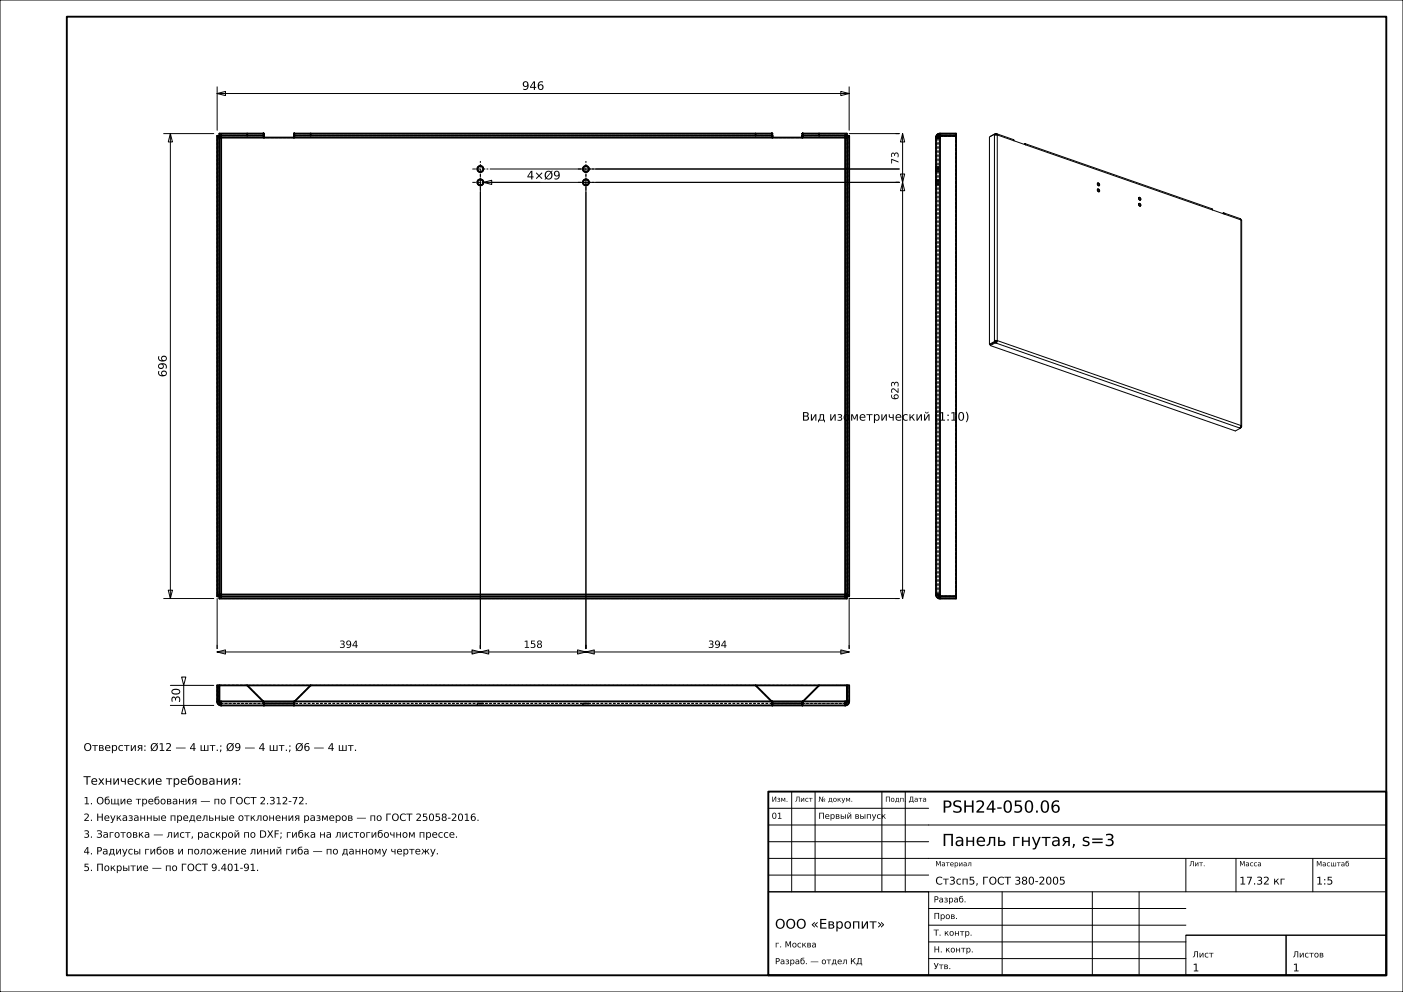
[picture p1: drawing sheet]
<svg xmlns="http://www.w3.org/2000/svg" width="420mm" height="297mm" viewBox="0 0 420 297" stroke-linecap="round" stroke-linejoin="round" font-family="sans-serif">
<g fill="none" stroke="#000" stroke-width=".3">
<path d="M0 0h420v297h-420zM49 40h15M51 40l.6 2.5h-1.2zM51 40v139.2M65 28l2.5-.6v1.2zM65 26v13M65 28h189.2M251.7 27.4l2.5 .6-2.5 .6zM254.2 26v13M254.2 40h15M270.2 40l.6 2.5h-1.2zM270.2 40v139.2"/>
<path d="M298 40l.2 .1M298 40l-1.5 .9M298 40l-.1 .4M143.8 53.5v140.7M144.7 54.6l2.5-.6v1.2zM144.7 54.6h124.5M146.7 50.6h122.5M175.4 53.5v140.7M269.6 52.1h1.2l-.6 2.5zM270.2 54.6l.6 2.5h-1.2zM297.7 40.2v62.1M297.7 40.2l.2 .1"/>
<path d="M297.7 40.2l-1.5 .8v62.1M298 40.3h-.1M298 40.3l.2 .1M298.2 40.1v.2M298.2 40.3h.1M298.3 40.3v.1M298.3 40.4h.2M298.3 40.4h-.6M298.4 40l5 1.8 .1 .4M298.4 40l-.2 .1M298.4 40l.1 .4M298.5 40.4l73 25.4"/>
<path d="M298.5 40.4v61.6M306.8 43l-.1 .3M306.8 43h.1M306.9 43l55.9 19.5 .2 .4M306.9 43l.2 .4M328.5 54.9l.4 .3v.4M328.5 56.7l.4 .3v.4M340.9 59.2v.5l.5 .2M340.9 59.2a.43 .43 0 0 1 .6 .1 .43 .43 0 0 1-.1 .6M340.9 59.2l.4 .3v.4M341.4 59.9h.1M340.9 61v.5l.5 .2"/>
<path d="M340.9 61a.43 .43 0 0 1 .6 .1 .43 .43 0 0 1-.1 .6M340.9 61l.4 .3v.4M341.4 61.7h.1M366.3 63.7l-.1 .3M366.3 63.7l.2 .4M366.3 63.7l5 1.8 .2 .3M371.5 65.8l.2 .2v61.6M371.5 65.8v61.6M296.5 103.2v.3M296.5 103.5l73.3 25.5 1.5-.8M297.7 102.3h.2M297.7 102.3l-1.5 .8"/>
<path d="M297.9 102.1l.1 .5M298 102.6l73.3 25.6M298 102.6l-1.5 .9M298.2 102.4l-2 .7M298.4 102.1l-.2 .3M298.4 102.1h-.5M298.5 102l-.3 .7v-.3M298.5 102h-.8l.2 .1M298.5 102l-.1 .1M298.5 102l73 25.4M371.3 127.9h.1M371.3 127.9v.3"/>
<path d="M371.3 127.9l.3 .1M371.4 127.7l.2 .1M371.5 127.4l.2 .2M371.5 127.4l-.4 .7M371.6 127.8v.2M371.6 128l-.3 .1M371.7 127.6l-.1 .2M49 179.2h15M50.4 176.7h1.2l-.6 2.5zM65 179.2v15M269.2 179.2h-15v15M269.6 176.7h1.2l-.6 2.5z"/>
<path d="M65 195.2l2.5-.6v1.2zM65 195.2h189.2M141.3 194.6l2.5 .6-2.5 .6zM143.8 195.2l2.5-.6v1.2zM172.9 194.6l2.5 .6-2.5 .6zM175.4 195.2l2.5-.6v1.2zM251.7 194.6l2.5 .6-2.5 .6zM51 211.2h13M51 205.2h13M54.4 202.7h1.2l-.6 2.5zM55 211.2l.6 2.5h-1.2zM55 205.2v6"/>
<path d="M237 237v30M244 237v30M264 237v30M271 237v30M230 257h185M230 252h48M230 247h185M230 242h48M355 257v10M370 257v10M393 257v10M230 267h48v25h-48z"/>
<path d="M230 267h185M230 262h48M278 277h77M278 272h77M300 267v25M327 267v25M341 267v25M278 287h77M278 282h77M355 280h30v12h-30zM355 280h60M385 280h30v12h-30z"/>
<circle cx="328.9" cy="56.9" r=".41"/>
<circle cx="328.9" cy="55.1" r=".41"/>
</g>
<g fill="none" stroke="#000" stroke-width=".56">
<path d="M20 5h395v287h-395zM74 40v.6M78.8 40h-13.1v139.2h187.8v-.6h-187.8M78.8 40h.1M93 40v.6M226.2 40v.6M231 40h-142.8M231 40h.1M240.4 40h13.1v.6h-13.1M245.2 40v.6M281.4 40h4.8v139.2h-4.8M281.4 40a1.2 1.2 0 0 0-1.2 1.2"/>
<path d="M281.4 40v139.2M65.6 41.2h188M65.6 40.7h-.6v137.8h.6M65.7 40.6h13.1M66.2 40.6v138M78.8 40.6h.1M78.9 40h.1M78.9 40.6h.1M79 40.6h.1M79 40v1.2M88 40v1.2M88 40h.1"/>
<path d="M88 40.6h.1M88.1 40.6h-.1M88.1 40h-.1M88.1 40h.1M88.1 40.6h.1M88.2 40h-.1M88.2 40.6h.1M231 40.6h-142.8M231 40.6h.1M231.1 40h.1M231.1 40.6h.1M231.2 40.6h.1"/>
<path d="M231.2 40v1.2M240.2 40v1.2M240.2 40h.1M240.3 40.6h.1M240.3 40h.1M240.4 40.6h-.1M240.4 40h-.1M240.4 40.6h.1M240.4 40h.1M253 40.6v138M253.6 40.7h.6v137.8h-.6zM280.2 41.2h1.2"/>
<path d="M280.2 41.2v136.8M281.4 40.7h4.8M286.2 40.6h-4.8l-.4 .2-.2 .4M65.6 178h188M280.2 178h1.2M280.2 178a1.2 1.2 0 0 0 1.2 1.2M280.8 178l.2 .4 .4 .2h4.8M281.4 178.5h4.8M65 210v-4.8h189.2v4.8M65 210h189.2M65 210a1.2 1.2 0 0 0 1.2 1.2M65.6 205.2v4.8l.2 .4 .4 .2"/>
<path d="M66.2 210v1.2M66.2 211.2h186.8M74 205.2l5 5v1M79 210.6h9M93 205.2l-5 5v1M226.2 205.2l5 5v1M231.2 210.6h9M245.2 205.2l-5 5v1M253 210v1.2M253.5 205.2v4.8M253.6 205.2v4.8l-.2 .4-.4 .2M254.2 210a1.2 1.2 0 0 1-1.2 1.2"/>
<path d="M230 237h185v55h-185z"/>
<circle cx="143.8" cy="54.6" r=".9"/>
<circle cx="143.8" cy="50.6" r=".9"/>
<circle cx="175.4" cy="50.6" r=".9"/>
<circle cx="175.4" cy="54.6" r=".9"/>
</g>
<g fill="none" stroke="#000" stroke-width=".3" stroke-dasharray=".7 .5" stroke-linecap="butt">
<path d="M66.2 40h12.6M66.2 40h-.5M88.2 40h142.8M240.4 40h12.6M253.5 40h-.5M281.4 40h4.8M281.4 40l-.4 .1M286.2 40v.6M286.2 40h-4.8M65 40.7v.5M65 41.2h.1M65.1 41.2h.1"/>
<path d="M65.2 41.2h.1M65.3 41.2h.1M65.4 41.2h.1M65.5 41.2h.1M65.6 41.2h.1M65.6 41.2v136.8M65.6 41.2v-.5M65.6 40.7h-.6M65.6 41.2h-.6M65.7 40.6v-.6M65.7 41.2h.1M65.8 41.2h.1"/>
<path d="M65.9 41.2h.2M66.1 41.2h.1M66.2 40.6h-.5M66.2 41.2v-.1M66.2 41.1v-.2M66.2 40.9v-.1M66.2 40.8v-.1M66.2 40.7v-.1M66.2 40.6v-.1M66.2 40.5v-.1M66.2 40.4v-.1M66.2 40.3v-.1"/>
<path d="M66.2 40.2v-.1M66.2 40.1v-.1M66.2 40.6v-.6M78.8 40.6h-12.6M79 41.2v-.1M79 41.1v-.1M79 41v-.2M79 40.8v-.1M79 40.7v-.1M79 40.6v-.1M79 40.5v-.1M79 40.4v-.1"/>
<path d="M79 40.3v-.1M79 40.2v-.1M79 40.1v-.1M88 40v.1M88 40.1v.1M88 40.2v.1M88 40.3v.1M88 40.4v.1M88 40.5v.1M88 40.6v.1M88 40.7v.1M88 40.8v.2"/>
<path d="M88 41v.1M88 41.1v.1M88 41.2h-9M142.9 54.8v-.4M142.9 54.4l.1-.3M142.9 50.8v-.4M142.9 50.4l.1-.3M143 55.1l-.1-.3M143 54.1l.3-.2M143 51.1l-.1-.3M143 50.1l.3-.2M143.3 55.3l-.3-.2"/>
<path d="M143.3 53.9l.3-.2M143.3 51.3l-.3-.2M143.3 49.9l.3-.2M143.6 55.5l-.3-.2M143.6 53.7h.3M143.6 51.5l-.3-.2M143.6 49.7h.3M143.9 55.5h-.3M143.9 53.7l.3 .1M143.9 51.5h-.3M143.9 49.7l.3 .1M144.2 55.4l-.3 .1"/>
<path d="M144.2 53.8l.3 .2M144.2 51.4l-.3 .1M144.2 49.8l.3 .2M144.5 55.2l-.3 .2M144.5 54l.1 .3M144.5 51.2l-.3 .2M144.5 50l.1 .3M144.6 54.9l-.1 .3M144.6 54.3l.1 .3M144.6 50.9l-.1 .3M144.6 50.3l.1 .3M144.7 54.6l-.1 .3"/>
<path d="M144.7 50.6l-.1 .3M174.5 50.8v-.4M174.5 50.4l.1-.3M174.5 54.8v-.4M174.5 54.4l.1-.3M174.6 51.1l-.1-.3M174.6 50.1l.3-.2M174.6 55.1l-.1-.3M174.6 54.1l.3-.2M174.9 51.3l-.3-.2M174.9 49.9l.3-.2M174.9 55.3l-.3-.2"/>
<path d="M174.9 53.9l.3-.2M175.2 51.5l-.3-.2M175.2 49.7h.3M175.2 55.5l-.3-.2M175.2 53.7h.3M175.5 51.5h-.3M175.5 49.7l.3 .1M175.5 55.5h-.3M175.5 53.7l.3 .1M175.8 51.4l-.3 .1M175.8 49.8l.3 .2M175.8 55.4l-.3 .1"/>
<path d="M175.8 53.8l.3 .2M176.1 51.2l-.3 .2M176.1 50l.1 .3M176.1 55.2l-.3 .2M176.1 54l.1 .3M176.2 50.9l-.1 .3M176.2 50.3l.1 .3M176.2 54.9l-.1 .3M176.2 54.3l.1 .3M176.3 50.6l-.1 .3M176.3 54.6l-.1 .3M231 40.6h-142.8"/>
<path d="M231.2 41.2v-.1M231.2 41.1v-.1M231.2 41v-.2M231.2 40.8v-.1M231.2 40.7v-.1M231.2 40.6v-.1M231.2 40.5v-.1M231.2 40.4v-.1M231.2 40.3v-.1M231.2 40.2v-.1M231.2 40.1v-.1M240.2 40v.1"/>
<path d="M240.2 40.1v.1M240.2 40.2v.1M240.2 40.3v.1M240.2 40.4v.1M240.2 40.5v.1M240.2 40.6v.1M240.2 40.7v.1M240.2 40.8v.2M240.2 41v.1M240.2 41.1v.1M240.2 41.2h-9M253 40v.1"/>
<path d="M253 40.1v.1M253 40.2v.1M253 40.3v.1M253 40.4v.1M253 40.5v.1M253 40.6v.1M253 40.7v.1M253 40.8v.1M253 40.9v.2M253 41.1v.1M253 40.6h-12.6M253 40.6h.5"/>
<path d="M253 40.6v-.6M253 41.2h.1M253.1 41.2h.2M253.3 41.2h.1M253.4 41.2h.1M253.5 41.2h.1M253.5 40.6v-.6M253.6 41.2v-.5M253.6 41.2h.6M253.6 40.7h.6M253.6 41.2h.1M253.7 41.2h.1"/>
<path d="M253.8 41.2h.1M253.9 41.2h.1M254 41.2h.1M254.1 41.2h.1M254.2 41.2v136.8M254.2 41.2v-.5M280.2 41.2v-.3M280.2 54.6v.1M280.2 54.7v.1M280.2 54.8v.1M280.2 54.9v.1M280.2 55v.1"/>
<path d="M280.2 55.1v.1M280.2 55.2v.1M280.2 55.3v.1M280.2 55.4v.1M280.2 55.5v-.1M280.2 55.4v-.1M280.2 55.3v-.1M280.2 55.2v-.2M280.2 55v-.2M280.2 54.8v-.2M280.2 54.6v-.2M280.2 54.4v-.2"/>
<path d="M280.2 54.2v-.2M280.2 54v-.1M280.2 53.9v-.1M280.2 53.8v-.1M280.2 53.7v.1M280.2 53.8v.1M280.2 53.9v.1M280.2 54v.1M280.2 54.1v.1M280.2 54.2v.1M280.2 54.3v.1M280.2 54.4v.1"/>
<path d="M280.2 54.5v.1M280.2 50.6v.1M280.2 50.7v.1M280.2 50.8v.1M280.2 50.9v.1M280.2 51v.1M280.2 51.1v.1M280.2 51.2v.1M280.2 51.3v.1M280.2 51.4v.1M280.2 51.5v-.1M280.2 51.4v-.1"/>
<path d="M280.2 51.3v-.1M280.2 51.2v-.2M280.2 51v-.2M280.2 50.8v-.2M280.2 50.6v-.2M280.2 50.4v-.2M280.2 50.2v-.2M280.2 50v-.1M280.2 49.9v-.1M280.2 49.8v-.1M280.2 49.7v.1M280.2 49.8v.1"/>
<path d="M280.2 49.9v.1M280.2 50v.1M280.2 50.1v.1M280.2 50.2v.1M280.2 50.3v.1M280.2 50.4v.1M280.2 50.5v.1M280.2 41.2h.1M280.2 40.9v.3M280.2 40.9l.2-.3M280.3 40.8l-.1 .4M280.3 41.2h.1"/>
<path d="M280.4 41.2h.1M280.4 40.6l-.2 .3M280.4 40.6l.2-.3M280.4 40.5l-.1 .3M280.5 41.2h.1M280.6 41.2h.1M280.6 40.3l-.2 .3M280.6 40.3l.3-.2M280.7 41.2h.1M280.7 40.2l-.3 .3M280.8 41.2h.1M280.8 41.2v-.2"/>
<path d="M280.8 41.2h-.6M280.8 54.6v-.1M280.8 54.5v-.1M280.8 54.4v-.1M280.8 54.3v-.1M280.8 54.2v-.1M280.8 54.1v-.1M280.8 54v-.1M280.8 53.9v-.1M280.8 53.8v-.1M280.8 53.7v.1M280.8 53.8v.1"/>
<path d="M280.8 53.9v.1M280.8 54v.2M280.8 54.2v.2M280.8 54.4v.2M280.8 54.6v.2M280.8 54.8v.2M280.8 55v.2M280.8 55.2v.1M280.8 55.3v.1M280.8 55.4v.1M280.8 55.5v-.1M280.8 55.4v-.1"/>
<path d="M280.8 55.3v-.1M280.8 55.2v-.1M280.8 55.1v-.1M280.8 55v-.1M280.8 54.9v-.1M280.8 54.8v-.1M280.8 54.7v-.1M280.8 50.6v-.1M280.8 50.5v-.1M280.8 50.4v-.1M280.8 50.3v-.1M280.8 50.2v-.1"/>
<path d="M280.8 50.1v-.1M280.8 50v-.1M280.8 49.9v-.1M280.8 49.8v-.1M280.8 49.7v.1M280.8 49.8v.1M280.8 49.9v.1M280.8 50v.2M280.8 50.2v.2M280.8 50.4v.2M280.8 50.6v.2M280.8 50.8v.2"/>
<path d="M280.8 51v.2M280.8 51.2v.1M280.8 51.3v.1M280.8 51.4v.1M280.8 51.5v-.1M280.8 51.4v-.1M280.8 51.3v-.1M280.8 51.2v-.1M280.8 51.1v-.1M280.8 51v-.1M280.8 50.9v-.1M280.8 50.8v-.1"/>
<path d="M280.8 50.7v-.1M280.8 41.2v136.8M280.8 41l.2-.2M280.8 41v.2M280.9 41.2h.1M280.9 40.1l-.3 .2M280.9 40.1l.3-.1M281 40.8l.2-.2M281 40.8l-.2 .2M281 41.2h.1M281 40.1l-.3 .1M281.1 41.2h.2"/>
<path d="M281.1 41.2h.1M281.2 40.6h.2M281.2 40.6v-.6M281.2 40l-.3 .1M281.2 40v.6M281.2 40.6l-.2 .2M281.2 41.2h.1M281.2 40.6h.1M281.2 40h.1M281.3 40.6h-.1M281.3 40h-.1M281.3 41.2h.1"/>
<path d="M281.3 40.6h.1M281.3 40h.1M281.4 40.6h-.1M281.4 40h-.1M281.4 40.6h4.8M281.4 40.6v-.6M281.4 40.7h4.8M281.4 41.2v-.5M286.2 40.6h-4.8M286.2 40.6v-.6M286.2 40.7v137.8M65 178v-136.8"/>
<path d="M65 178v.5M65.1 178h-.1M65.2 178h-.1M65.3 178h-.1M65.4 178h-.1M65.5 178h-.1M65.6 178h-.1M65.6 178v.5M65.6 178h-.6M65.6 178.5h-.6M65.7 178.6v.6M65.7 179.2h.5"/>
<path d="M65.7 178h-.1M65.8 178h-.1M65.9 178h-.1M66.1 178h-.2M66.2 178h-.1M66.2 179.2v-.1M66.2 179.1v-.1M66.2 179v-.1M66.2 178.9v-.1M66.2 178.8v-.1M66.2 178.7v-.1M66.2 178.6v-.1"/>
<path d="M66.2 178.5v-.1M66.2 178.4v-.1M66.2 178.3v-.2M66.2 178.1v-.1M66.2 178.6h186.8M66.2 178.6h-.5M66.2 178.6v.6M253 179.2h-186.8M253 178v.1M253 178.1v.2M253 178.3v.1M253 178.4v.1"/>
<path d="M253 178.5v.1M253 178.6v.1M253 178.7v.1M253 178.8v.1M253 178.9v.1M253 179v.1M253 179.1v.1M253 178.6h.5M253 178.6v.6M253 179.2h.5M253.1 178h-.1M253.3 178h-.2"/>
<path d="M253.4 178h-.1M253.5 178h-.1M253.5 178.6v.6M253.6 178v-136.8M253.6 178v.5M253.6 178.5h.6M253.6 178h.6M253.6 178h-.1M253.7 178h-.1M253.8 178h-.1M253.9 178h-.1M254 178h-.1"/>
<path d="M254.1 178h-.1M254.2 178h-.1M254.2 178.5v-.5M280.2 178l.1 .4M280.2 178v-136.8M280.3 178.4l.1 .3M280.3 178h-.1M280.4 178h-.1M280.4 178.7l.3 .3M280.5 178h-.1M280.6 178h-.1M280.7 178h-.1"/>
<path d="M280.7 179l.3 .1M280.8 178h-.1M280.8 178h-.6M280.8 178v-136.8M280.8 178v.2M280.8 178h.1M280.8 178.2l.2 .2M280.9 178h-.1M280.9 178h.1M281 178.4l.2 .2M281 178h-.1M281 178h.1"/>
<path d="M281 179.1l.4 .1M281.1 178h-.1M281.1 178h.1M281.2 178.6h.2M281.2 178h.1M281.3 178h-.2M281.3 178h.1M281.4 178v.5M281.4 178.5h4.8M281.4 178.6h4.8M281.4 178.6v.6M281.4 179.2h4.8"/>
<path d="M281.4 178h-.1M281.4 178.5v-.5M286.2 178.5v-137.8M286.2 178.6v.6M286.2 178.5h-4.8M65 210l.1 .4M65 205.2v4.8M65.1 210.4l.1 .3M65.2 210.7l.3 .3M65.5 211l.3 .1M65.6 210v-4.8M65.6 210h-.6"/>
<path d="M65.6 205.2h-.6M65.6 210.2v-.2M65.7 210v-4.8M65.7 205.2h8.3M65.7 205.2h187.8M65.8 210.4l-.2-.2M65.8 211.1l.4 .1M66 210.6l-.2-.2M66.2 210.6v-.1M66.2 210.5v-.1M66.2 210.4v-.1M66.2 210.3v-.1"/>
<path d="M66.2 210.2v-.1M66.2 210.1v-.1M66.2 210h-.5M66.2 210.6v.6M66.2 211.2v-.1M66.2 211.1v-.1M66.2 211v-.1M66.2 210.9v-.1M66.2 210.8v-.1M66.2 210.7v-.1M66.2 210.3v-.2M66.2 210.6h186.8"/>
<path d="M66.2 210.6h-.2M74 205.2l4.8 4.8M74 205.2h-8.3M79 210.6v-.1M79 210.5v-.1M79 210.4v-.1M79 210.3v-.1M79 210.6v.6M79 210.6h-12.8M88 210.2v.1M88 210.3v.1M88 210.4v.1"/>
<path d="M88 210.5v.1M88 210.6v.6M88.2 210l4.8-4.8M93 205.2h133.2M142.9 210.6v.6M142.9 211.2h.1M142.9 210.6h.1M143 211.2h.1M143 211.2h-.1M143 210.6h.1M143 210.6h-.1M143.1 211.2h.1"/>
<path d="M143.1 211.2h-.1M143.1 210.6h.1M143.1 210.6h-.1M143.2 211.2h.2M143.2 211.2h-.1M143.2 210.6h.2M143.2 210.6h-.1M143.4 211.2h.2M143.4 211.2h-.2M143.4 210.6h.2M143.4 210.6h-.2M143.6 211.2h.2"/>
<path d="M143.6 211.2h-.2M143.6 210.6h.2M143.6 210.6h-.2M143.8 211.2h.2M143.8 211.2h-.2M143.8 210.6h.2M143.8 210.6h-.2M144 211.2h.2M144 211.2h-.2M144 210.6h.2M144 210.6h-.2M144.2 211.2h.2"/>
<path d="M144.2 211.2h-.2M144.2 210.6h.2M144.2 210.6h-.2M144.4 211.2h.1M144.4 211.2h-.2M144.4 210.6h.1M144.4 210.6h-.2M144.5 211.2h.1M144.5 211.2h-.1M144.5 210.6h.1M144.5 210.6h-.1M144.6 211.2h.1"/>
<path d="M144.6 211.2h-.1M144.6 210.6h.1M144.6 210.6h-.1M144.7 211.2h-.1M144.7 210.6h-.1M174.5 210.6v.6M174.5 211.2h.1M174.5 210.6h.1M174.6 211.2h.1M174.6 211.2h-.1M174.6 210.6h.1M174.6 210.6h-.1"/>
<path d="M174.7 211.2h.1M174.7 211.2h-.1M174.7 210.6h.1M174.7 210.6h-.1M174.8 211.2h.2M174.8 211.2h-.1M174.8 210.6h.2M174.8 210.6h-.1M175 211.2h.2M175 211.2h-.2M175 210.6h.2M175 210.6h-.2"/>
<path d="M175.2 211.2h.2M175.2 211.2h-.2M175.2 210.6h.2M175.2 210.6h-.2M175.4 211.2h.2M175.4 211.2h-.2M175.4 210.6h.2M175.4 210.6h-.2M175.6 211.2h.2M175.6 211.2h-.2M175.6 210.6h.2M175.6 210.6h-.2"/>
<path d="M175.8 211.2h.2M175.8 211.2h-.2M175.8 210.6h.2M175.8 210.6h-.2M176 211.2h.1M176 211.2h-.2M176 210.6h.1M176 210.6h-.2M176.1 211.2h.1M176.1 211.2h-.1M176.1 210.6h.1M176.1 210.6h-.1"/>
<path d="M176.2 211.2h.1M176.2 211.2h-.1M176.2 210.6h.1M176.2 210.6h-.1M176.3 211.2h-.1M176.3 210.6h-.1M226.2 205.2h-133.2M226.2 205.2l4.8 4.8M231.2 210.6v-.1M231.2 210.5v-.1M231.2 210.4v-.1M231.2 210.3v-.1"/>
<path d="M231.2 210.6h-143.2M231.2 210.6v.6M240.2 210.2v.1M240.2 210.3v.1M240.2 210.4v.1M240.2 210.5v.1M240.2 210.6v.6M240.4 210l4.8-4.8M245.2 205.2h8.3M253 210h.5M253 210.6v-.1M253 210.5v-.1"/>
<path d="M253 210.4v-.1M253 210.3v-.1M253 210.2v-.1M253 210.1v-.1M253 210.6h-12.8M253 210.6v.6M253 211.2l.4-.1M253 210.6h.2M253 211.2h-186.8M253 210v.1M253 210.1v.2M253 210.3v.1"/>
<path d="M253 210.4v.1M253 210.5v.1M253 210.6v.1M253 210.7v.1M253 210.8v.1M253 210.9v.1M253 211v.1M253 211.1v.1M253.2 210.6l.2-.2M253.4 211.1l.3-.1M253.4 210.4l.2-.2M253.5 210v-4.8"/>
<path d="M253.5 205.2h-8.3M253.5 205.2v4.8M253.5 210h-.5M253.6 210.2v-.2M253.6 210v-4.8M253.6 210h.6M253.6 205.2h.6M253.7 211l.3-.3M254 210.7l.1-.3M254.1 210.4l.1-.4M254.2 210v-4.8"/>
</g>
<path d="M141.4 54.6h4.8M141.4 50.6h4.8M143.8 57v-4.8M143.8 53v-4.8M173 50.6h4.8M173 54.6h4.8M175.4 53v-4.8M175.4 57v-4.8" fill="none" stroke="#000" stroke-width=".3" stroke-dasharray="1.1 .4" stroke-linecap="butt"/>
<g font-size="5">
<text x="282" y="243.3">PSH24-050.06</text>
<text x="282" y="253.3">Панель гнутая, s=3</text>
</g>
<text font-size="4" x="232" y="278">ООО «Европит»</text>
<g font-size="3.5">
<text x="156.3" y="26.9">946</text>
<text x="157.7" y="53.7">4×Ø9</text>
<text x="49.9" y="112.9" transform="rotate(-90 49.9 112.9)">696</text>
<text x="240" y="125.9">Вид изометрический (1:10)</text>
<text x="53.9" y="210.4" transform="rotate(-90 53.9 210.4)">30</text>
<text x="25" y="234.9">Технические требования:</text>
</g>
<g font-size="3.2">
<text x="25" y="224.8">Отверстия: Ø12 — 4 шт.; Ø9 — 4 шт.; Ø6 — 4 шт.</text>
<text x="280" y="264.8">Ст3сп5, ГОСТ 380-2005</text>
<text x="371" y="264.8">17.32 кг</text>
<text x="394" y="264.8">1:5</text>
<text x="357" y="290.8">1</text>
<text x="387" y="290.8">1</text>
</g>
<g font-size="3">
<text x="269" y="49.2" transform="rotate(-90 269 49.2)">73</text>
<text x="269" y="119.8" transform="rotate(-90 269 119.8)">623</text>
<text x="101.5" y="194">394</text>
<text x="156.7" y="194">158</text>
<text x="211.9" y="194">394</text>
<text x="25" y="240.8">1. Общие требования — по ГОСТ 2.312-72.</text>
<text x="25" y="245.8">2. Неуказанные предельные отклонения размеров — по ГОСТ 25058-2016.</text>
<text x="25" y="250.8">3. Заготовка — лист, раскрой по DXF; гибка на листогибочном прессе.</text>
<text x="25" y="255.8">4. Радиусы гибов и положение линий гиба — по данному чертежу.</text>
<text x="25" y="260.8">5. Покрытие — по ГОСТ 9.401-91.</text>
</g>
<g font-size="2.5">
<text x="231" y="245.1">01</text>
<text x="245" y="245.1">Первый выпуск</text>
<text x="279.5" y="270.2">Разраб.</text>
<text x="279.5" y="275.1">Пров.</text>
<text x="279.5" y="280.1">Т. контр.</text>
<text x="232" y="283.6">г. Москва</text>
<text x="279.5" y="285.1">Н. контр.</text>
<text x="357" y="286.6">Лист</text>
<text x="387" y="286.6">Листов</text>
<text x="232" y="288.7">Разраб. — отдел КД</text>
<text x="279.5" y="290.1">Утв.</text>
</g>
<g font-size="2.1">
<text x="231" y="240">Изм.</text>
<text x="238" y="240">Лист</text>
<text x="245" y="240">№ докум.</text>
<text x="265" y="240">Подп.</text>
<text x="272" y="240">Дата</text>
<text x="280" y="259.3">Материал</text>
<text x="356" y="259.3">Лит.</text>
<text x="371" y="259.3">Масса</text>
<text x="394" y="259.4">Масштаб</text>
</g>
</svg>
